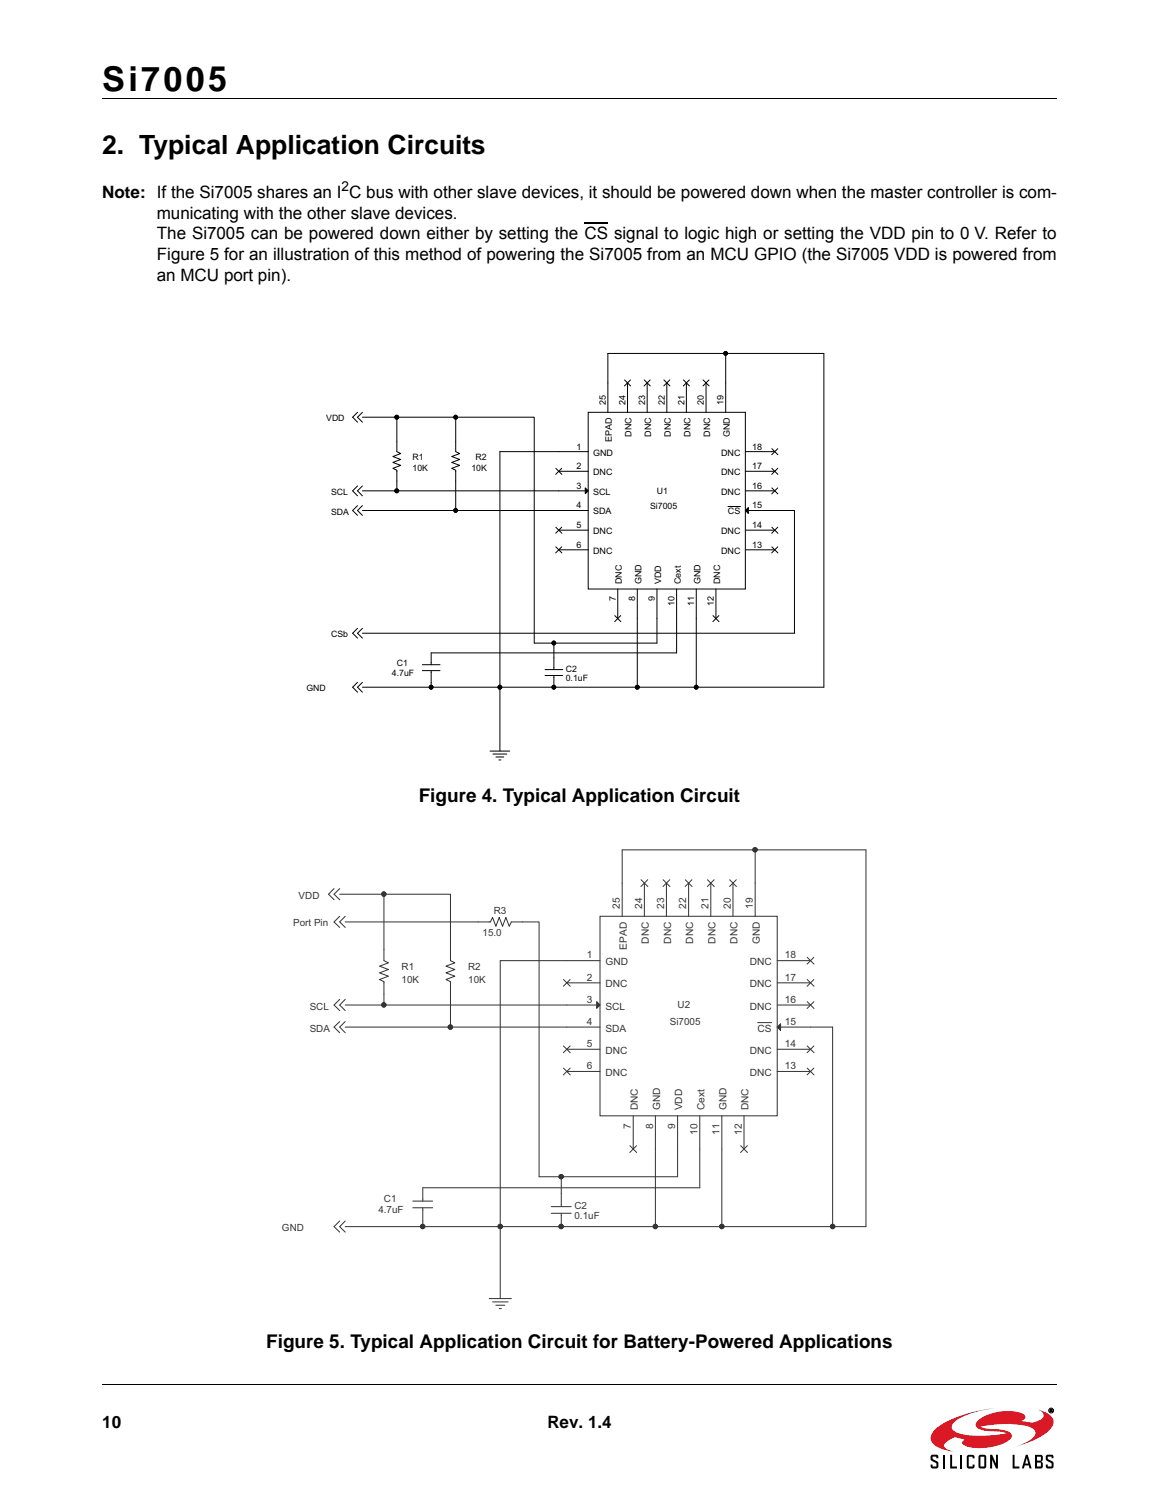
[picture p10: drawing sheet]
<svg xmlns="http://www.w3.org/2000/svg" width="216mm" height="279mm" viewBox="0 0 216 279" stroke-linecap="round" stroke-linejoin="round" font-family="sans-serif">
<path d="M19 18.4h177.8M19.1 257.8h177.8" fill="none" stroke="#000" stroke-width=".19"/>
<path d="M172.3 258.6h25v18.7h-25z" fill="#fff"/>
<path d="M174.3 266.1a21.4 21.4 0 0 1 9.7-3.6l1.5-.2a16.9 16.9 0 0 0-7.6 2.5 1.05 1.05 0 0 0-.6 1 1.05 1.05 0 0 0 .7 .9 17 17 0 0 0 8.9 .4l.6-.1a11.4 11.4 0 0 0-3.8-.5h-.4a1.42 1.42 0 0 1-1.6-1.2 2.83 2.83 0 0 1 1.9-1.6 9.2 9.2 0 0 1 7-.3 .58 .58 0 0 1 .4 .6 .58 .58 0 0 1-.5 .5l-.3 .2a4.3 4.3 0 0 0 3.3-.1 .97 .97 0 0 0 .9-.9 .97 .97 0 0 0-.8-1l-.3-.1 .5 .1a2.73 2.73 0 0 1 2.5 2.3 5.4 5.4 0 0 1-3.4 3.1l-3.8 1.4a6.3 6.3 0 0 0 3.8-2.3 1.39 1.39 0 0 0-1.4-1.5 21.1 21.1 0 0 0-8.9 0l1.1 .4a10.3 10.3 0 0 1 4.4 .7 .81 .81 0 0 1-.1 1.5 10.1 10.1 0 0 1-8.3 .9l-.5-.5 .5-.6-1.9-.4-.6 .3a1.81 1.81 0 0 0-1.3 1.4l.6 .6 1.2 .4-.8-.1a4.8 4.8 0 0 1-3.4-1.8 2 2 0 0 1 .8-2.4z" fill="#da1826"/>
<g fill="none" stroke="#000" stroke-width=".19">
<path d="M195.6 262.5h.4l-.1 .2 .2 .3-.4-.2-.1 .2zM195.7 262.5l.3 .1-.3 .1z"/>
<circle cx="195.8" cy="262.7" r=".45"/>
</g>
<g fill="#000">
<path d="M173.5 271h.9l.4 .1v.5h-.4v-.3h-.7v.2v.2l1 .6 .1 .2v.7l-.2 .3h-1.1l-.1-.3v-.4h.3v.4h.7v-.6l-.1-.1a1.14 1.14 0 0 1-1-.7v-.5zM177 271h.4v2.2h.9v.3h-1.3zM180.1 271.2l.4-.2h.7l.3 .2v.4h-.3v-.3h-.7v1.9h.7v-.4h.3v.4l-.1 .3h-.9l-.4-.1zM184.4 271h.4l.7 1.6v-1.6h.4v2.5h-.4l-.7-1.6v1.6h-.4zM188.6 271h.4v2.2h.9v.3h-1.3zM195 271h.9l.3 .1v.5h-.3v-.3h-.7v.2v.2l1 .6 .1 .3v.6l-.2 .3h-1.1l-.2-.3v-.4h.4v.4h.7v-.6l-.2-.1a1.14 1.14 0 0 1-.9-.7v-.5z"/>
<path d="M182.3 271.2v2.1l.3 .2h.9l.2-.3v-2l-.3-.2h-.8zM182.6 271.3h.8v1.9h-.8z"/>
<path d="M191.1 271l-.8 2.5h.4l.2-.5h.7l.2 .5h.4l-.8-2.5zM191.3 271.6l.2 1h-.5z"/>
<path d="M192.8 271v2.5h1.3l.2-.3v-.7l-.3-.2 .3-.3-.1-.8-.3-.2zM193.2 271.3h.7v.8h-.7zM193.2 272.4h.7v.8h-.7z"/>
<path d="M195.6 262.5h.4l-.1 .2 .2 .3-.4-.2-.1 .2zM195.7 262.5v.2l.3-.1z"/>
</g>
<path d="M175.9 271v2.5M179 271v2.5" fill="none" stroke="#000" stroke-width=".36"/>
<path d="M108.9 41.6h4.4" fill="none" stroke="#000" stroke-width=".23"/>
<path d="M43.4 57.3h129.1v88.8h-129.1z" fill="#fff"/>
<g fill="none" stroke="#000" stroke-width=".19">
<path d="M66.6 76.8l-.9 .9 .9 .9M67.5 77.7h6.4M67.5 76.8l-.9 .9 .9 .9M73.9 77.7h11v6.4l.7 .4-1.5 .5 1.5 .6-1.5 .5 1.5 .6-1.5 .5 .8 .4v7.5M73.9 77.7v6.4l.7 .4-1.4 .5 1.4 .6-1.4 .5 1.4 .6-1.4 .5 .7 .4v3.8M84.9 77.7h14.6v42.1h3.7v4.9M109.6 76.8h29.2v32.9h-29.2zM113.2 76.8v-11h40.3v62.2h-86M116.3 70.8l1.2 1.1M116.9 71.3v5.5M117.4 70.8l-1.1 1.1M120 70.8l1.1 1.1"/>
<path d="M120.6 71.3v5.5M121.1 70.8l-1.1 1.1M123.7 70.8l1.1 1.1M124.2 71.3v5.5M124.8 70.8l-1.2 1.1M127.3 70.8l1.1 1.1M127.9 71.3v5.5M128.4 70.8l-1.1 1.1M131 70.8l1.1 1.1M131.5 71.3v5.5M132.1 70.8l-1.1 1.1M135.2 65.8v11"/>
<path d="M66.6 90.5l-.9 .9 .9 1M66.6 94.2l-.9 .9 .9 .9M67.5 95.1h42.1M67.5 91.4h42.1M67.5 90.5l-.9 .9 .9 1M67.5 94.2l-.9 .9 .9 .9M103.5 98.2l1.2 1.1M103.5 87.2l1.2 1.2M104.1 98.8h5.5M104.1 87.8h5.5M104.6 98.2l-1.1 1.1M104.6 87.2l-1.1 1.2"/>
<path d="M109 90.9l.6 .5-.6 .6zM109.6 84.1h-16.5v55.8M135.6 94.3h2.3M138.8 95.1l.6-.6v1.1zM138.8 95.1h9.2v22.9h-80.5M138.8 84.1h5.5M138.8 91.4h5.5M138.8 98.8h5.5M138.8 87.8h5.5M143.8 98.2l1.1 1.1M143.8 90.9l1.1 1.1M143.8 87.2l1.1 1.2"/>
<path d="M143.8 83.6l1.1 1.1M144.9 98.2l-1.1 1.1M144.9 90.9l-1.1 1.1M144.9 87.2l-1.1 1.2M144.9 83.6l-1.1 1.1M66.6 117l-.9 1 .9 .9M67.5 117l-.9 1 .9 .9M103.5 101.9l1.2 1.1M104.1 102.4h5.5M104.6 101.9l-1.1 1.1M114.5 114.7l1.1 1.1M115.1 109.7v5.5"/>
<path d="M115.6 114.7l-1.1 1.1M118.7 109.7v18.3M122.4 109.7v10.1h-19.2M126 109.7v11.9h-45.7v2.2M129.7 109.7v18.3M132.8 114.7l1.1 1.1M133.4 109.7v5.5M133.9 114.7l-1.1 1.1M138.8 102.4h5.5M143.8 101.9l1.1 1.1M144.9 101.9l-1.1 1.1M66.6 127.1l-.9 .9 .9 .9"/>
<path d="M67.5 127.1l-.9 .9 .9 .9M78.7 124.9h3.3M78.7 123.8h3.3M80.3 124.9v3.1M91.3 139.9h3.6M101.5 125.8h3.3M101.5 124.7h3.3M103.2 125.8v2.2M91.8 140.5h2.6M92.4 141h1.4M92.9 141.6h.4"/>
<circle cx="73.9" cy="77.7" r=".36"/>
<circle cx="84.9" cy="77.7" r=".36"/>
<circle cx="135.2" cy="65.8" r=".35"/>
<circle cx="73.9" cy="91.4" r=".36"/>
<circle cx="84.9" cy="95.1" r=".35"/>
<circle cx="103.2" cy="119.8" r=".36"/>
<circle cx="80.3" cy="128" r=".36"/>
<circle cx="93.1" cy="128" r=".36"/>
<circle cx="103.2" cy="128" r=".36"/>
<circle cx="118.7" cy="128" r=".36"/>
<circle cx="129.7" cy="128" r=".36"/>
</g>
<g fill="#000">
<path d="M109 90.9l.6 .5-.6 .6zM138.8 95.1l.6-.6v1.1z"/>
<circle cx="73.9" cy="77.7" r=".36"/>
<circle cx="84.9" cy="77.7" r=".36"/>
<circle cx="135.2" cy="65.8" r=".35"/>
<circle cx="73.9" cy="91.4" r=".36"/>
<circle cx="84.9" cy="95.1" r=".35"/>
<circle cx="103.2" cy="119.8" r=".36"/>
<circle cx="80.3" cy="128" r=".36"/>
<circle cx="93.1" cy="128" r=".36"/>
<circle cx="103.2" cy="128" r=".36"/>
<circle cx="118.7" cy="128" r=".36"/>
<circle cx="129.7" cy="128" r=".36"/>
</g>
<path d="M41.1 155.2h133.7v92.5h-133.7z" fill="#fff"/>
<path d="M64.3 187.2h7.2M155.1 191.3v37.2M100.4 219.2h4.2v3.1M64.3 228.5h14.5M93.2 228.5h11.4" fill="none" stroke="#373535" stroke-width=".19"/>
<circle cx="155.1" cy="228.5" r=".41" fill="#373535"/>
<g fill="none" stroke="#373535" stroke-width=".19">
<path d="M78.8 228.5h14.4"/>
<circle cx="155.1" cy="228.5" r=".41"/>
</g>
<circle cx="78.7" cy="228.5" r=".41" fill="#373535"/>
<g fill="none" stroke="#373535" stroke-width=".19">
<path d="M161.3 158.3h-20.6v6.2M78.8 227.4v1.1"/>
<circle cx="78.7" cy="228.5" r=".41"/>
</g>
<circle cx="140.7" cy="158.3" r=".4" fill="#373535"/>
<g fill="none" stroke="#373535" stroke-width=".19">
<path d="M161.3 158.3v70.2h-6.2M122.1 214v14.5h-17.5"/>
<circle cx="140.7" cy="158.3" r=".4"/>
</g>
<circle cx="104.5" cy="228.5" r=".41" fill="#373535"/>
<g fill="none" stroke="#373535" stroke-width=".19">
<path d="M134.5 214v14.5h-12.4"/>
<circle cx="104.5" cy="228.5" r=".41"/>
</g>
<circle cx="122.1" cy="228.5" r=".4" fill="#373535"/>
<g fill="none" stroke="#373535" stroke-width=".19">
<path d="M105.6 178.9h-12.4v49.6"/>
<circle cx="122.1" cy="228.5" r=".4"/>
</g>
<circle cx="93.2" cy="228.5" r=".41" fill="#373535"/>
<g fill="none" stroke="#373535" stroke-width=".19">
<path d="M151 191.3h4.1M126.2 214v5.2h-21.6M93.2 228.5v13.4"/>
<circle cx="93.2" cy="228.5" r=".41"/>
</g>
<circle cx="104.5" cy="219.2" r=".4" fill="#373535"/>
<g fill="none" stroke="#373535" stroke-width=".19">
<path d="M140.7 158.3h-24.8v6.2M83.9 191.3h21.7M130.4 214v7.2h-51.6"/>
<circle cx="104.5" cy="219.2" r=".4"/>
</g>
<circle cx="83.9" cy="191.3" r=".41" fill="#373535"/>
<g fill="none" stroke="#373535" stroke-width=".19">
<path d="M97.3 171.7h3.1v47.5M71.5 187.2h34.1"/>
<circle cx="83.9" cy="191.3" r=".41"/>
</g>
<circle cx="71.5" cy="187.2" r=".4" fill="#373535"/>
<g fill="none" stroke="#373535" stroke-width=".19">
<path d="M64.3 171.7h24.8M71.5 185.1v2.1M83.9 185.1v6.2h-19.6M134.5 228.5h20.6"/>
<circle cx="71.5" cy="187.2" r=".4"/>
</g>
<circle cx="134.5" cy="228.5" r=".41" fill="#373535"/>
<g fill="none" stroke="#373535" stroke-width=".19">
<path d="M63.3 166.6h8.2v10.3"/>
<circle cx="134.5" cy="228.5" r=".41"/>
</g>
<circle cx="71.5" cy="166.5" r=".4" fill="#373535"/>
<g fill="none" stroke="#373535" stroke-width=".19">
<path d="M62.2 165.5l-1 1.1 1 1M63.3 170.7l-1.1 1 1.1 1.1M63.3 165.5l-1.1 1.1 1.1 1M64.3 170.7l-1 1 1 1.1M71.5 176.9v2l.9 .4-1.7 .7 1.7 .6-1.7 .6 1.7 .6-1.7 .6 .8 .5v2.2M71.5 166.6h12.4v10.3M89.1 171.7h2.2l.5-.8 .6 1.6 .6-1.6 .6 1.6 .6-1.6 .7 1.6 .4-.8h2M111.8 170.7h33v37.1h-33zM63.3 186.2l-1.1 1 1.1 1M63.3 190.3l-1.1 1 1.1 1.1M64.3 186.2l-1 1 1 1M64.3 190.3l-1 1 1 1.1"/>
<path d="M105 199l1.2 1.2M105.6 199.6h6.2M105.6 191.3h6.2M106.2 199l-1.3 1.2M144.8 199.6h6.2M144.8 195.4h6.2M150.4 199l1.2 1.2M150.4 194.8l1.2 1.3M151.6 199l-1.3 1.2M151.6 194.8l-1.3 1.3M63.3 227.4l-1.1 1.1 1.1 1M64.3 227.4l-1 1.1 1 1"/>
<path d="M91.1 241.9h4.2M91.8 242.5h2.8M92.4 243.1h1.6M93 243.7h.4"/>
<circle cx="71.5" cy="166.5" r=".4"/>
</g>
<path d="M111.1 186.6l.7 .6-.7 .6z" fill="#373535"/>
<path d="M105.6 178.9h6.2M105 194.8l1.2 1.3M105 182.4l1.2 1.3M105.6 187.2h6.2M105.6 195.4h6.2M105.6 183.1h6.2M106.2 194.8l-1.3 1.3M106.2 182.4l-1.3 1.3M111.1 186.6l.7 .6-.7 .6z" fill="none" stroke="#373535" stroke-width=".19"/>
<path d="M144.8 191.3l.6-.6v1.2z" fill="#373535"/>
<g fill="none" stroke="#373535" stroke-width=".19">
<path d="M83.9 176.9v2l.8 .4-1.6 .7 1.6 .6-1.6 .6 1.6 .6-1.6 .6 .8 .5v2.2M115.9 164.5v6.2M119.4 163.9l1.3 1.2M120 164.5v6.2M120.7 163.9l-1.3 1.2M123.5 163.9l1.3 1.2M124.1 164.5v6.2M124.8 163.9l-1.3 1.2M127.7 163.9l1.2 1.2M128.3 164.5v6.2M128.9 163.9l-1.3 1.2M131.8 163.9l1.3 1.2"/>
<path d="M132.4 164.5v6.2M133 163.9l-1.2 1.2M135.9 163.9l1.3 1.2M136.5 164.5v6.2M137.2 163.9l-1.3 1.2M140.7 164.5v6.2M144.8 178.9h6.2M150.4 178.3l1.2 1.3M151.6 178.3l-1.3 1.3M141.1 190.5h2.7M144.8 191.3l.6-.6v1.2zM144.8 191.3h6.2"/>
<path d="M144.8 187.2h6.2M144.8 183.1h6.2M150.4 186.6l1.2 1.2M150.4 182.4l1.2 1.3M151.6 186.6l-1.3 1.2M151.6 182.4l-1.3 1.3M117.3 213.4l1.3 1.3M118 207.8v6.2M118.6 213.4l-1.3 1.3M122.1 207.8v6.2M126.2 207.8v6.2M130.4 207.8v6.2"/>
<path d="M134.5 207.8v6.2M138 213.4l1.2 1.3M138.6 207.8v6.2M139.2 213.4l-1.3 1.3M76.9 225h3.7M76.9 223.7h3.7M78.8 225v2.4M78.8 221.2v2.5M102.7 226h3.7M102.7 224.8h3.7M104.6 222.3v2.5M104.6 226v2.5"/>
</g>
<circle cx="155.1" cy="228.5" r=".41" fill="#373535"/>
<circle cx="155.1" cy="228.5" r=".41" fill="none" stroke="#373535" stroke-width=".19"/>
<circle cx="78.7" cy="228.5" r=".41" fill="#373535"/>
<circle cx="78.7" cy="228.5" r=".41" fill="none" stroke="#373535" stroke-width=".19"/>
<circle cx="140.7" cy="158.3" r=".4" fill="#373535"/>
<circle cx="140.7" cy="158.3" r=".4" fill="none" stroke="#373535" stroke-width=".19"/>
<circle cx="104.5" cy="228.5" r=".41" fill="#373535"/>
<circle cx="104.5" cy="228.5" r=".41" fill="none" stroke="#373535" stroke-width=".19"/>
<circle cx="122.1" cy="228.5" r=".4" fill="#373535"/>
<circle cx="122.1" cy="228.5" r=".4" fill="none" stroke="#373535" stroke-width=".19"/>
<circle cx="93.2" cy="228.5" r=".41" fill="#373535"/>
<circle cx="93.2" cy="228.5" r=".41" fill="none" stroke="#373535" stroke-width=".19"/>
<circle cx="104.5" cy="219.2" r=".4" fill="#373535"/>
<circle cx="104.5" cy="219.2" r=".4" fill="none" stroke="#373535" stroke-width=".19"/>
<circle cx="83.9" cy="191.3" r=".41" fill="#373535"/>
<circle cx="83.9" cy="191.3" r=".41" fill="none" stroke="#373535" stroke-width=".19"/>
<circle cx="71.5" cy="187.2" r=".4" fill="#373535"/>
<circle cx="71.5" cy="187.2" r=".4" fill="none" stroke="#373535" stroke-width=".19"/>
<circle cx="134.5" cy="228.5" r=".41" fill="#373535"/>
<circle cx="134.5" cy="228.5" r=".41" fill="none" stroke="#373535" stroke-width=".19"/>
<circle cx="71.5" cy="166.5" r=".4" fill="#373535"/>
<circle cx="71.5" cy="166.5" r=".4" fill="none" stroke="#373535" stroke-width=".19"/>
<text font-size="6.3" x="19" y="16.9">Si7005</text>
<text font-size="4.9" x="19" y="28.7">2. Typical Application Circuits</text>
<g font-size="3.5">
<text x="78" y="149.5">Figure 4. Typical Application Circuit</text>
<text x="49.6" y="251.1">Figure 5. Typical Application Circuit for Battery-Powered Applications</text>
</g>
<g font-size="3.2">
<text x="19" y="36.8">Note: If the Si7005 shares an I C bus with other slave devices, it should be powered down when the master controller is com-</text>
<text x="29.2" y="40.7">municating with the other slave devices.</text>
<text x="29.2" y="44.6">The Si7005 can be powered down either by setting the CS signal to logic high or setting the VDD pin to 0 V. Refer to</text>
<text x="29.2" y="48.5">Figure 5 for an illustration of this method of powering the Si7005 from an MCU GPIO (the Si7005 VDD is powered from</text>
<text x="29.2" y="52.3">an MCU port pin).</text>
<text x="19" y="266">10</text>
<text x="102" y="266">Rev. 1.4</text>
</g>
<text font-size="2.5" x="63.6" y="35.6">2</text>
<g font-size="1.9" fill="#373535">
<text x="115.5" y="169.2" transform="rotate(-90 115.5 169.2)">25</text>
<text x="119.6" y="169.2" transform="rotate(-90 119.6 169.2)">24</text>
<text x="123.7" y="169.2" transform="rotate(-90 123.7 169.2)">23</text>
<text x="127.8" y="169.2" transform="rotate(-90 127.8 169.2)">22</text>
<text x="132" y="169.2" transform="rotate(-90 132 169.2)">21</text>
<text x="136.1" y="169.2" transform="rotate(-90 136.1 169.2)">20</text>
<text x="140.2" y="169.2" transform="rotate(-90 140.2 169.2)">19</text>
<text x="109.3" y="178.5">1</text>
<text x="112.8" y="179.8">GND</text>
<text x="116.8" y="176.9" transform="rotate(-90 116.8 176.9)">EPAD</text>
<text x="120.9" y="175.8" transform="rotate(-90 120.9 175.8)">DNC</text>
<text x="125" y="175.8" transform="rotate(-90 125 175.8)">DNC</text>
<text x="129.1" y="175.8" transform="rotate(-90 129.1 175.8)">DNC</text>
<text x="133.3" y="175.8" transform="rotate(-90 133.3 175.8)">DNC</text>
<text x="137.4" y="175.8" transform="rotate(-90 137.4 175.8)">DNC</text>
<text x="139.7" y="179.8">DNC</text>
<text x="141.5" y="175.9" transform="rotate(-90 141.5 175.9)">GND</text>
<text x="146.2" y="178.5">18</text>
<text x="109.3" y="182.6">2</text>
<text x="112.8" y="183.9">DNC</text>
<text x="139.7" y="183.9">DNC</text>
<text x="146.2" y="182.6">17</text>
<text x="109.3" y="190.9">4</text>
<text x="109.3" y="186.8">3</text>
<text x="112.8" y="188">SCL</text>
<text x="139.7" y="188">DNC</text>
<text x="146.2" y="186.8">16</text>
<text x="146.2" y="190.9">15</text>
<text x="109.3" y="195">5</text>
<text x="112.8" y="192.1">SDA</text>
<text x="112.8" y="196.3">DNC</text>
<text x="139.7" y="196.3">DNC</text>
<text x="141.1" y="192.1">CS</text>
<text x="146.2" y="195">14</text>
<text x="109.3" y="199.1">6</text>
<text x="112.8" y="200.4">DNC</text>
<text x="139.7" y="200.4">DNC</text>
<text x="146.2" y="199.1">13</text>
<text x="118.8" y="206.8" transform="rotate(-90 118.8 206.8)">DNC</text>
<text x="122.9" y="206.8" transform="rotate(-90 122.9 206.8)">GND</text>
<text x="127.1" y="206.8" transform="rotate(-90 127.1 206.8)">VDD</text>
<text x="131.2" y="206.8" transform="rotate(-90 131.2 206.8)">Cext</text>
<text x="135.3" y="206.8" transform="rotate(-90 135.3 206.8)">GND</text>
<text x="139.5" y="206.8" transform="rotate(-90 139.5 206.8)">DNC</text>
<text x="117.5" y="210.3" transform="rotate(-90 117.5 210.3)">7</text>
<text x="121.7" y="210.3" transform="rotate(-90 121.7 210.3)">8</text>
<text x="125.8" y="210.3" transform="rotate(-90 125.8 210.3)">9</text>
<text x="129.9" y="211.4" transform="rotate(-90 129.9 211.4)">10</text>
<text x="134" y="211.4" transform="rotate(-90 134 211.4)">11</text>
<text x="138.2" y="211.4" transform="rotate(-90 138.2 211.4)">12</text>
</g>
<g font-size="1.8" fill="#373535">
<text x="55.6" y="167.4">VDD</text>
<text x="54.6" y="172.6">Port Pin</text>
<text x="92" y="170.3">R3</text>
<text x="89.9" y="174.4">15.0</text>
<text x="74.8" y="180.6">R1</text>
<text x="74.8" y="183.1">10K</text>
<text x="87.2" y="180.6">R2</text>
<text x="87.2" y="183.1">10K</text>
<text x="57.7" y="188">SCL</text>
<text x="124.8" y="190.9">Si7005</text>
<text x="126.2" y="187.8">U2</text>
<text x="57.7" y="192.2">SDA</text>
<text x="70.5" y="226">4.7uF</text>
<text x="71.5" y="223.9">C1</text>
<text x="107" y="225.2">C2</text>
<text x="107" y="227">0.1uF</text>
<text x="52.5" y="229.3">GND</text>
</g>
<g font-size="1.7">
<text x="112.9" y="75.5" transform="rotate(-90 112.9 75.5)">25</text>
<text x="116.5" y="75.5" transform="rotate(-90 116.5 75.5)">24</text>
<text x="120.2" y="75.5" transform="rotate(-90 120.2 75.5)">23</text>
<text x="123.8" y="75.5" transform="rotate(-90 123.8 75.5)">22</text>
<text x="127.5" y="75.5" transform="rotate(-90 127.5 75.5)">21</text>
<text x="131.1" y="75.5" transform="rotate(-90 131.1 75.5)">20</text>
<text x="134.8" y="75.5" transform="rotate(-90 134.8 75.5)">19</text>
<text x="107.4" y="83.7">1</text>
<text x="114" y="82.3" transform="rotate(-90 114 82.3)">EPAD</text>
<text x="117.7" y="81.3" transform="rotate(-90 117.7 81.3)">DNC</text>
<text x="121.3" y="81.3" transform="rotate(-90 121.3 81.3)">DNC</text>
<text x="125" y="81.3" transform="rotate(-90 125 81.3)">DNC</text>
<text x="128.6" y="81.3" transform="rotate(-90 128.6 81.3)">DNC</text>
<text x="132.3" y="81.3" transform="rotate(-90 132.3 81.3)">DNC</text>
<text x="135.9" y="81.4" transform="rotate(-90 135.9 81.4)">GND</text>
<text x="140.1" y="83.7">18</text>
<text x="107.4" y="87.4">2</text>
<text x="110.5" y="88.5">DNC</text>
<text x="110.5" y="84.9">GND</text>
<text x="134.3" y="88.5">DNC</text>
<text x="134.3" y="84.9">DNC</text>
<text x="140.1" y="87.4">17</text>
<text x="107.4" y="94.7">4</text>
<text x="107.4" y="91">3</text>
<text x="110.5" y="95.8">SDA</text>
<text x="110.5" y="92.2">SCL</text>
<text x="134.3" y="92.2">DNC</text>
<text x="135.6" y="95.8">CS</text>
<text x="140.1" y="91">16</text>
<text x="140.1" y="94.7">15</text>
<text x="107.4" y="98.4">5</text>
<text x="110.5" y="99.5">DNC</text>
<text x="134.3" y="99.5">DNC</text>
<text x="140.1" y="98.4">14</text>
<text x="107.4" y="102">6</text>
<text x="110.5" y="103.2">DNC</text>
<text x="134.3" y="103.2">DNC</text>
<text x="140.1" y="102">13</text>
<text x="114.7" y="111.9" transform="rotate(-90 114.7 111.9)">7</text>
<text x="115.8" y="108.8" transform="rotate(-90 115.8 108.8)">DNC</text>
<text x="118.3" y="111.9" transform="rotate(-90 118.3 111.9)">8</text>
<text x="119.5" y="108.8" transform="rotate(-90 119.5 108.8)">GND</text>
<text x="122" y="111.9" transform="rotate(-90 122 111.9)">9</text>
<text x="123.1" y="108.8" transform="rotate(-90 123.1 108.8)">VDD</text>
<text x="125.7" y="112.8" transform="rotate(-90 125.7 112.8)">10</text>
<text x="126.8" y="108.8" transform="rotate(-90 126.8 108.8)">Cext</text>
<text x="129.3" y="112.8" transform="rotate(-90 129.3 112.8)">11</text>
<text x="130.5" y="108.8" transform="rotate(-90 130.5 108.8)">GND</text>
<text x="133" y="112.8" transform="rotate(-90 133 112.8)">12</text>
<text x="134.1" y="108.8" transform="rotate(-90 134.1 108.8)">DNC</text>
</g>
<g font-size="1.6">
<text x="60.8" y="78.5">VDD</text>
<text x="76.8" y="85.6">R1</text>
<text x="76.8" y="87.8">10K</text>
<text x="87.8" y="87.8">10K</text>
<text x="88.6" y="85.6">R2</text>
<text x="61.7" y="95.9">SDA</text>
<text x="61.7" y="92.2">SCL</text>
<text x="121.1" y="94.8">Si7005</text>
<text x="122.4" y="92">U1</text>
<text x="61.7" y="118.7">CSb</text>
<text x="73" y="125.8">4.7uF</text>
<text x="73.9" y="124">C1</text>
<text x="105.4" y="125.1">C2</text>
<text x="57.1" y="128.8">GND</text>
<text x="105.4" y="126.8">0.1uF</text>
</g>
</svg>
